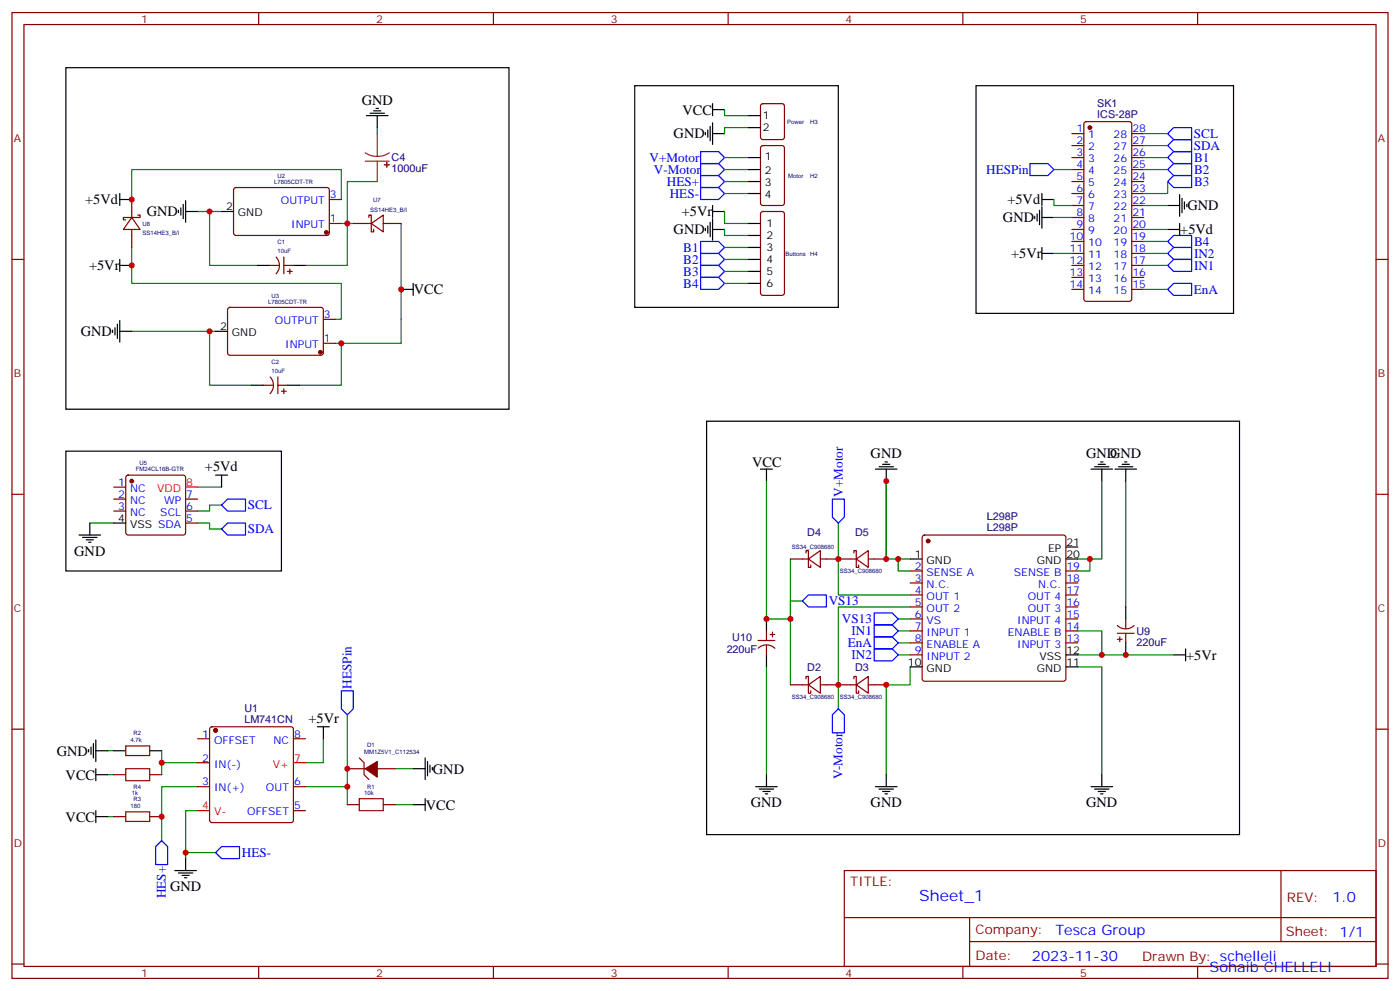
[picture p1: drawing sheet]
<svg xmlns="http://www.w3.org/2000/svg" width="412mm" height="292mm" viewBox="0 0 412 292" stroke-linecap="round" stroke-linejoin="round" font-family="sans-serif">
<g fill="none" stroke="#870000" stroke-width=".35">
<path d="M3.5 3.7h405.4v284.3h-405.4zM7.1 7.2h398.2v277.3h-398.2zM76.2 3.7v3.5M145.3 3.7v3.5M214.5 3.7v3.5M283.6 3.7v3.5M352.8 3.7v3.5M224.2 30.7l.5-.2h5.7l.6 .4 .1 9.5-.5 .6-5.9 .1-.6-.5-.1-9.4zM315.7 39.3h3.6M319.5 36l.5-.2h12.7l.6 .4 .1 51.8-.5 .7h-12.9l-.7-.4v-51.8zM333.4 39.3h3.5M38.8 58.7v5.3"/>
<path d="M69 55.4l.5-.2 27.1 .1 .4 .6-.1 13-.6 .4h-27.1l-.4-.7v-12.7zM97 58.7h3.5M224.2 43.1l.5-.2h5.7l.6 .4 .1 16.5-.5 .6-5.9 .1-.6-.5-.1-16.4zM315.7 42.9h3.6M315.7 46.4h3.6M315.7 49.9h3.6M315.7 53.4h3.6M315.7 57h3.6M333.4 42.9h3.5M333.4 46.4h3.5M333.4 49.9h3.5M333.4 53.4h3.5"/>
<path d="M333.4 57h3.5M3.5 76.4h3.6M38.8 64l2.5 3.6h-5zM38.8 67.6v5.2M40.6 63.3h.7v.7h-5v.7h.7M79.4 78.1h2.8M81.3 75.7a3.5 3.5 0 0 1 0 4.9M83.6 78.1h2.8M83.6 75.7v4.9M84.7 79.9h1.4M85.4 79.2v1.4M97 65.8h3.5"/>
<path d="M104.1 65.8h5.3M108.7 64v-.7h.7v5h.7v-.7M109.4 65.8l3.5-2.5v5zM112.9 65.8h5.3M224.2 62.5l.5-.2h5.7l.6 .4 .1 23.6-.5 .6-5.9 .1-.6-.5-.1-23.5zM315.7 60.5h3.6M315.7 64h3.6M315.7 67.6h3.6M315.7 71.1h3.6M315.7 74.6h3.6M315.7 78.1h3.6M333.4 60.5h3.5"/>
<path d="M333.4 64h3.5M333.4 67.6h3.5M333.4 71.1h3.5M333.4 74.6h3.5M333.4 78.1h3.5M405.3 76.4h3.6M67.3 90.7l.4-.2h27.1l.4 .7v13l-.7 .4-27-.1-.5-.6v-12.7zM95.2 94h3.6M315.7 81.7h3.6M315.7 85.2h3.6M333.4 81.7h3.5M333.4 85.2h3.5"/>
<path d="M77.6 113.4h2.8M79.6 111a3.5 3.5 0 0 1-.1 4.9M81.8 110.9v5M81.8 113.4h2.9M82.9 115.2h1.4M83.6 114.5v1.4M95.2 101.1h3.6M3.5 145.5h3.6M33.5 143.4h3.5M33.5 146.9h3.5M33.5 150.5h3.5M37.3 140.1l.4-.2h16.3l.5 .2 .2 .5v16.2l-.3 .5-.4 .2h-16.3l-.5-.2-.2-.5v-16.2z"/>
<path d="M54.7 146.9h3.5M54.7 150.5h3.5M54.7 154h3.5M271.9 157.7l.4-.2h41l.5 .2 .2 .5v41.6l-.3 .5-.4 .3h-41l-.5-.3-.2-.5v-41.6zM405.3 145.5h3.6M232.8 164.6h5.3M237.4 162.8v-.7h.7v4.9h.7v-.7M238.1 164.6l3.6-2.5v4.9zM241.7 164.6h10.5M251.5 162.8v-.7h.7v4.9h.7v-.7M252.2 164.6l3.6-2.5v4.9zM255.8 164.6h5.3"/>
<path d="M268.1 168.1h3.5M268.1 171.6h3.5M268.1 175.2h3.5M268.1 178.7h3.5M314 168.1h3.5M314 171.6h3.5M314 175.2h3.5M314 178.7h3.5M223.3 188.6h4.9M223.3 190.8a3.5 3.5 0 0 1 5 .1M225.8 185.7v2.9M225.8 190v2.8"/>
<path d="M226.8 186.8h1.4M227.5 186.1v1.4M237.4 199.8v-.7h.7v5h.7v-.7M251.5 199.8v-.7h.7v5h.7v-.7M268.1 182.2h3.5M268.1 185.7h3.5M268.1 189.3h3.5M268.1 192.8h3.5M314 182.2h3.5M314 185.7h3.5M314 189.3h3.5M329.1 184.1a3.5 3.5 0 0 0 4.9 .1"/>
<path d="M329.1 186.4h5M329.1 188.2h1.5M329.8 187.5v1.4M331.6 182.2v2.8M331.6 186.4v2.9M3.5 214.7h3.6M37 219.6h7.1v2.8h-7.1zM58.2 217.5h3.5M62 214.2l.4-.2h23.3l.5 .2 .2 .5v26.8l-.2 .5-.5 .2h-23.3l-.5-.3-.2-.4v-26.8zM86.4 217.5h3.6M232.8 201.6h5.3M238.1 201.6l3.6-2.5v5z"/>
<path d="M241.7 201.6h10.5M252.2 201.6l3.6-2.5v5zM255.8 201.6h5.3M405.3 214.7h3.6M33.5 228.1h3.5M44.1 228.1h3.5M58.2 224.5h3.5M58.2 231.6h3.5M86.4 231.6h3.6M86.4 238.7h3.6M102.3 226.3h5.3M102.3 236.9h3.5"/>
<path d="M105.8 223.1l1.4 1.4v3.6l1.5 1.4M111.1 226.3h5.3M112.9 236.9h3.5M33.5 240.4h3.5M44.1 240.4h3.5M248.7 256.3h156.6v28.2h-156.6zM377.3 256.3v20.9M248.7 270.1h156.5M285.6 277.2h119.6M285.6 270.1v14.2M3.5 283.8h3.6M76.2 284.5v3.5"/>
<path d="M145.3 284.5v3.5M214.5 284.5v3.5M283.6 284.5v3.5M352.8 284.5v3.5M405.3 283.8h3.6"/>
</g>
<g fill="#870000" stroke="#870000" stroke-width=".35">
<path d="M107.6 226.3l3.5-2.1v4.6z"/>
<circle cx="321" cy="37.6" r=".53"/>
<circle cx="38.8" cy="141.6" r=".53"/>
<circle cx="94.4" cy="103.7" r=".53"/>
<circle cx="96.1" cy="68.4" r=".53"/>
<circle cx="273.4" cy="159.3" r=".53"/>
<circle cx="63.5" cy="215" r=".53"/>
</g>
<g fill="#8c2424" stroke="#8c2424" stroke-width=".35">
<path d="M113.9 47.8v1.4z"/>
<path d="M113.2 48.5h1.5z"/>
</g>
<path d="M111.1 39.3v6.7M107.6 45l1.7 .8 1.8 .2M107.6 47.4h7.1M111.1 47.4v6M114.7 45l-1.7 .8-1.9 .2" fill="none" stroke="#8c2424" stroke-width=".35"/>
<g fill="none" stroke="#000" stroke-width=".35">
<path d="M19.4 19.9h130.5v100.6h-130.5zM107.9 34h6.4M109 33.3h4.2M110.1 32.6h2.1M110.8 31.9h.7M111.1 34v3.6M187 25.2h59.9v65.3h-59.9zM207.8 39v.7M208.5 38.3v2.1M209.2 37.2v4.3M209.9 39.3h3.5M209.9 30.5v3.5"/>
<path d="M209.9 36.2v6.3M209.9 32.3h3.5M220.5 34h3.5M220.5 37.6h3.5M287.5 25.2h75.9v67.1h-75.9zM35.3 58.7h3.5M35.3 57v3.5M54.7 59.1v6.3M220.5 46.4h3.5M220.5 49.9h3.5M220.5 53.4h3.5M220.5 57h3.5"/>
<path d="M306.9 57v3.5M306.9 58.7h3.5M347.5 57.3v6.4M348.2 58.4v4.2M348.9 59.4v2.2M35.3 76.4v3.5M35.3 78.1h3.5M52.6 61.9v.7M53.3 61.2v2.1M54 60.1v4.3M54.7 62.3h3.5M65.3 62.3h3.5"/>
<path d="M75.8 78.1h3.6M86.4 78.1h3.6M207.8 67.2v.7M208.5 66.5v2.1M209.2 65.4v4.3M209.9 67.6h3.5M209.9 62.3h3.5M209.9 60.5v3.5M209.9 64.4v6.3M220.5 65.8h3.5M220.5 69.3h3.5M220.5 72.8h3.5"/>
<path d="M220.5 76.4h3.5M220.5 79.9h3.5M304.8 63.7v.7M305.5 63v2.1M306.2 61.9v4.2M306.9 74.6h3.5M306.9 60.9v6.3M306.9 72.8v3.6M306.9 64h3.5M344 67.6h3.5M344 60.5h3.5M347.5 65.8v3.5"/>
<path d="M349.6 60.1v.8M33.2 97.2v.7M33.9 96.5v2.1M34.6 95.4v4.3M35.3 94.4v6.3M35.3 97.5h3.5M63.5 97.5h3.5M118.2 85.2h3.5M121.7 83.4v3.6M220.5 83.4h3.5M74.1 113.4h3.5M84.7 113.4h3.5"/>
<path d="M19.4 132.8h63.5v35.3h-63.5zM63.5 139.9h3.5M65.3 139.9v3.5M208.1 124h157v121.7h-157zM224 138.1h3.5M225.8 138.1v3.5M257.9 138.1h6.3M258.9 137.4h4.3M260 136.7h2.1M260.7 136h.7M261.1 138.1v3.5M321.4 138.1h6.3"/>
<path d="M322.4 137.4h4.3M323.5 136.7h2.1M324.2 136h.7M324.6 138.1v3.5M328.4 138.1h6.4M329.5 137.4h4.2M330.6 136.7h2.1M331.3 136h.7M331.6 138.1v3.5M23.3 157.5h6.3M24.3 158.2h4.3M25.4 158.9h2.1"/>
<path d="M26.1 159.6h.7M26.5 154v3.5M33.5 154h3.5M268.1 164.6h3.5M314 164.6h3.5M314 161h3.5M331.6 178.7v3.5M225.8 182.2v3.5M225.8 192.8v3.5M268.1 196.3h3.5M314 192.8h3.5M314 196.3h3.5"/>
<path d="M331.6 189.3v3.5M345.7 192.8h3.5M349.2 191v3.6M26.8 220v2.1M27.5 218.9v4.2M28.2 217.8v6.4M93.5 214h3.5M95.2 214v3.5M26.1 220.7v.7M28.2 226.3v3.5M28.2 238.7v3.5M28.2 228.1h3.5"/>
<path d="M28.2 221h3.5M33.5 221h3.5M44.1 221h3.5M121.7 226.3h3.5M121.7 236.9h3.5M125.2 223.1v6.4M125.2 235.1v3.6M125.9 224.2v4.2M126.6 225.2v2.2M127.4 226v.7M222.6 231.6h6.4M223.7 232.3h4.2"/>
<path d="M224.7 233h2.1M225.4 233.7h.7M225.8 228.1v3.5M257.9 231.6h6.3M258.9 232.3h4.3M260 233h2.1M260.7 233.7h.7M261.1 228.1v3.5M321.4 231.6h6.3M322.4 232.3h4.3M323.5 233h2.1M324.2 233.7h.7"/>
<path d="M324.6 228.1v3.5M28.2 240.4h3.5M51.5 256.3h6.4M52.6 257h4.2M53.6 257.7h2.1M54.3 258.4h.7M54.7 252.8v3.5"/>
</g>
<g fill="none" stroke="#00f" stroke-width=".35">
<path d="M345.7 37.6h5.3v3.5h-5.3l-1.7-1.8zM206.4 51.7h5.3l1.7 1.7-1.7 1.8h-5.3zM206.4 55.2h5.3l1.7 1.8-1.7 1.7h-5.3zM206.4 44.6h5.3l1.7 1.8-1.7 1.8h-5.3zM206.4 48.2h5.3l1.7 1.7-1.7 1.8h-5.3zM303.4 48.2h5.3l1.7 1.7-1.7 1.8h-5.3zM344 49.9l1.7-1.7h5.3v3.5h-5.3zM344 42.9l1.7-1.8h5.3v3.5h-5.3zM345.7 51.7h5.3v3.5h-5.3l-1.7-1.8zM345.7 44.6h5.3v3.6h-5.3l-1.7-1.8zM206.4 71.1h5.3l1.7 1.7-1.7 1.8h-5.3zM206.4 74.6h5.3l1.7 1.8-1.7 1.7h-5.3z"/>
<path d="M206.4 78.1h5.3l1.7 1.8-1.7 1.8h-5.3zM344 74.6l1.7-1.8h5.3v3.6h-5.3zM345.7 69.3h5.3v3.5h-5.3l-1.7-1.7zM345.7 76.4h5.3v3.5h-5.3l-1.7-1.8zM206.4 81.7h5.3l1.7 1.7-1.7 1.8h-5.3zM345.7 83.4h5.3v3.6h-5.3l-1.7-1.8zM65.3 148.7l1.7-1.8h5.3v3.6h-5.3zM67 154h5.3v3.5h-5.3l-1.7-1.7zM245.2 146.9h3.5v5.3l-1.8 1.8-1.7-1.8zM238.1 175.2h5.3v3.5h-5.3l-1.7-1.8zM257.5 180.4h5.3l1.8 1.8-1.8 1.8h-5.3zM257.5 191h5.3l1.8 1.8-1.8 1.8h-5.3z"/>
<path d="M257.5 187.5h5.3l1.8 1.8-1.8 1.7h-5.3zM257.5 184h5.3l1.8 1.7-1.8 1.8h-5.3zM100.5 203.4h3.6v5.3l-1.8 1.7-1.8-1.7zM246.9 208.7l1.8 1.7v5.3h-3.5v-5.3zM47.6 247.5l1.8 1.7v5.3h-3.5v-5.3zM63.5 251l1.8-1.8h5.3v3.6h-5.3z"/>
</g>
<g fill="none" stroke="#008700" stroke-width=".35">
<path d="M111.1 37.6v1.7M213.4 32.3v1.7h7.1M220.5 37.6h-7.1v1.7M336.9 39.3h7.1M38.8 58.7v-8.8h61.7v8.8M111.1 53.4h-8.8v24.7h-12.3M213.4 57h7.1M213.4 49.9h7.1M213.4 46.4h7.1M213.4 53.4h7.1M310.4 58.7v1.8h5.3M310.4 49.9h5.3"/>
<path d="M336.9 49.9h7.1M336.9 42.9h7.1M336.9 46.4h7.1M344 53.4v3.6h-7.1M38.8 72.8v10.6h61.7v10.6h-1.7M58.2 62.3h3.5M65.3 62.3h-3.6v15.8h14.1M100.5 65.8h3.6M118.2 65.8v35.3h-19.4M213.4 67.6v1.7h7.1M213.4 62.3v3.5h7.1M213.4 79.9h7.1"/>
<path d="M213.4 76.4h7.1M213.4 72.8h7.1M310.4 64h5.3M310.4 74.6h5.3M336.9 60.5h7.1M336.9 67.6h7.1M336.9 74.6h7.1M336.9 78.1h7.1M336.9 71.1h7.1M38.8 97.5h22.9M63.5 97.5h-1.8v15.9h12.4M213.4 83.4h7.1"/>
<path d="M336.9 85.2h7.1M100.5 101.1v12.3h-12.3M26.5 154h7M58.2 154h3.5v1.8h3.6M58.2 143.4h7.1M65.3 148.7h-3.6v1.8h-3.5M225.8 141.6v40.6h7v-5.3h3.6M246.9 154v21.2h21.2M324.6 141.6v23h-7.1M331.6 141.6v37.1M232.8 164.6v37M261.1 164.6v-23v23h7"/>
<path d="M264.6 164.6v3.5h3.5M268.1 178.7h-21.2v30M321 164.6v3.5h-3.5M225.8 196.3v31.8M264.6 182.2h3.5M264.6 192.8h3.5M264.6 189.3h3.5M264.6 185.7h3.5M268.1 196.3v5.3h-7v26.5M317.5 185.7h7.1v7.1M317.5 192.8h28.2M317.5 196.3h7.1v31.8"/>
<path d="M95.2 217.5v7h-5.2M102.3 210.4v26.5M31.7 221h1.8M31.7 228.1h1.8M47.6 224.5h10.6M47.6 221v7.1M58.2 231.6h-10.6v15.9M58.2 238.7h-3.5v14.1M90 231.6h12.3M116.4 236.9h5.3M116.4 226.3h5.3M31.7 240.4h1.8"/>
<path d="M54.7 251h8.8"/>
</g>
<path d="M37 226.3h7.1v3.5h-7.1zM37 239h7.1v2.8h-7.1zM105.8 235.1h7.1v3.6h-7.1z" fill="none" stroke="#a10000" stroke-width=".35"/>
<path d="M54.7 143.4h3.5M58.2 238.7h3.5M86.4 224.5h3.6" fill="none" stroke="#f00" stroke-width=".35"/>
<g fill="#c00">
<circle cx="38.8" cy="78.1" r=".88"/>
<circle cx="38.8" cy="58.7" r=".88"/>
<circle cx="118.2" cy="85.2" r=".88"/>
<circle cx="100.5" cy="101.1" r=".88"/>
<circle cx="61.7" cy="62.3" r=".88"/>
<circle cx="102.3" cy="65.8" r=".88"/>
<circle cx="61.7" cy="97.5" r=".88"/>
<circle cx="102.3" cy="226.3" r=".88"/>
<circle cx="102.3" cy="231.6" r=".88"/>
<circle cx="47.6" cy="240.4" r=".88"/>
<circle cx="54.7" cy="251" r=".88"/>
<circle cx="47.6" cy="224.5" r=".88"/>
<circle cx="261.1" cy="141.6" r=".88"/>
<circle cx="331.6" cy="192.8" r=".88"/>
<circle cx="225.8" cy="182.2" r=".88"/>
<circle cx="232.8" cy="182.2" r=".88"/>
<circle cx="261.1" cy="201.6" r=".88"/>
<circle cx="246.9" cy="201.6" r=".88"/>
<circle cx="324.6" cy="192.8" r=".88"/>
<circle cx="321" cy="164.6" r=".88"/>
<circle cx="246.9" cy="164.6" r=".88"/>
<circle cx="261.1" cy="164.6" r=".88"/>
<circle cx="264.6" cy="164.6" r=".88"/>
</g>
<text font-size="4.6" fill="#00f" x="270.8" y="265.3">Sheet_1</text>
<g font-size="4.2">
<text x="106.5" y="30.9">GND</text>
<text x="201" y="33.7">VCC</text>
<text x="198.4" y="40.8">GND</text>
<text x="25.1" y="60.2">+5Vd</text>
<text x="43.2" y="63.7">GND</text>
<text x="200.9" y="63.7">+5Vr</text>
<text x="295.5" y="65.5">GND</text>
<text x="296.7" y="60.2">+5Vd</text>
<text x="349.8" y="61.9">GND</text>
<text x="198.4" y="69">GND</text>
<text x="347.7" y="69">+5Vd</text>
<text x="297.9" y="76">+5Vr</text>
<text x="26.2" y="79.6">+5Vr</text>
<text x="121.9" y="86.6">VCC</text>
<text x="23.8" y="99">GND</text>
<text x="221.5" y="137.4">VCC</text>
<text x="256.5" y="134.9">GND</text>
<text x="320" y="134.9">GND</text>
<text x="327" y="134.9">GND</text>
<text x="60.4" y="138.8">+5Vd</text>
<text x="21.9" y="163.6">GND</text>
<text x="349.4" y="194.2">+5Vr</text>
<text x="90.9" y="212.9">+5Vr</text>
<text x="16.8" y="222.5">GND</text>
<text x="127.5" y="227.7">GND</text>
<text x="19.3" y="229.5">VCC</text>
<text x="125.4" y="238.3">VCC</text>
<text x="221.2" y="237.7">GND</text>
<text x="256.5" y="237.7">GND</text>
<text x="320" y="237.7">GND</text>
<text x="19.3" y="241.9">VCC</text>
<text x="50.1" y="262.4">GND</text>
</g>
<g font-size="4.2" fill="#00f">
<text x="392.5" y="265.6">1.0</text>
<text x="310.9" y="275.1">Tesca Group</text>
<text x="304" y="282.9">2023-11-30</text>
<text x="356.3" y="286.3">Sohaib CHELLELI</text>
</g>
<g font-size="3.9" fill="#00f">
<text x="351.7" y="40.6">SCL</text>
<text x="191.4" y="47.6">V+Motor</text>
<text x="351.7" y="44.1">SDA</text>
<text x="351.7" y="47.6">B1</text>
<text x="192.6" y="51.2">V-Motor</text>
<text x="290.5" y="51.2">HESPin</text>
<text x="351.7" y="51.2">B2</text>
<text x="196.4" y="54.7">HES+</text>
<text x="197.3" y="58.3">HES-</text>
<text x="351.7" y="54.7">B3</text>
<text x="201.3" y="74.2">B1</text>
<text x="201.3" y="77.6">B2</text>
<text x="351.7" y="72.3">B4</text>
<text x="351.7" y="76">IN2</text>
<text x="201.3" y="81.2">B3</text>
<text x="351.7" y="79.5">IN1</text>
<text x="201.3" y="84.7">B4</text>
<text x="351.7" y="86.6">EnA</text>
<text x="73" y="149.9">SCL</text>
<text x="248.3" y="146.2" transform="rotate(-90 248.3 146.2)">V+Motor</text>
<text x="73" y="157">SDA</text>
<text x="244.1" y="178.2">VS13</text>
<text x="248" y="183.4">VS13</text>
<text x="249.7" y="190.5">EnA</text>
<text x="250.8" y="187">IN1</text>
<text x="250.8" y="194">IN2</text>
<text x="103.6" y="202.7" transform="rotate(-90 103.6 202.7)">HESPin</text>
<text x="248.2" y="229.5" transform="rotate(-90 248.2 229.5)">V-Motor</text>
<text x="71.3" y="252.3">HES-</text>
<text x="48.9" y="264.5" transform="rotate(-90 48.9 264.5)">HES+</text>
</g>
<g font-size="3.9" fill="#800">
<text x="250.5" y="260.9">TITLE:</text>
<text x="379.1" y="265.6">REV:</text>
<text x="287.4" y="275.1">Company:</text>
<text x="378.7" y="275.7">Sheet: 1/1</text>
<text x="287.4" y="282.8">Date:</text>
<text x="336.4" y="282.8">Drawn By: schelleli</text>
</g>
<g font-size="3.2" fill="#800">
<text x="41.6" y="6.7">1</text>
<text x="110.8" y="6.7">2</text>
<text x="179.9" y="6.7">3</text>
<text x="249.1" y="6.7">4</text>
<text x="318.2" y="6.7">5</text>
<text x="4.1" y="41.8">A</text>
<text x="405.9" y="41.8">A</text>
<text x="4.1" y="110.9">B</text>
<text x="405.9" y="110.9">B</text>
<text x="4.1" y="180.1">C</text>
<text x="405.9" y="180.1">C</text>
<text x="4.1" y="249.2">D</text>
<text x="405.9" y="249.2">D</text>
<text x="41.6" y="287.5">1</text>
<text x="110.8" y="287.5">2</text>
<text x="179.9" y="287.5">3</text>
<text x="249.1" y="287.5">4</text>
<text x="318.2" y="287.5">5</text>
</g>
<g font-size="3.2">
<text x="224.7" y="35.1">1</text>
<text x="224.7" y="38.6">2</text>
<text x="225.3" y="47.1">1</text>
<text x="225.3" y="51.3">2</text>
<text x="225.3" y="54.9">3</text>
<text x="225.3" y="58.4">4</text>
<text x="66.6" y="61.9">2</text>
<text x="70.1" y="63.7">GND</text>
<text x="225.8" y="66.9">1</text>
<text x="225.8" y="70.4">2</text>
<text x="225.8" y="73.9">3</text>
<text x="225.8" y="77.4">4</text>
<text x="225.8" y="81">5</text>
<text x="225.8" y="84.5">6</text>
<text x="64.8" y="97.2">2</text>
<text x="68.3" y="99">GND</text>
<text x="34.8" y="153.6">4</text>
<text x="38.3" y="155.4">VSS SDA</text>
<text x="314.1" y="160.7">21</text>
<text x="269.4" y="164.2">1</text>
<text x="272.9" y="166">GND</text>
<text x="305.4" y="166">GND</text>
<text x="308.7" y="162.5">EP</text>
<text x="314.1" y="164.2">20</text>
<text x="267.4" y="196">10</text>
<text x="272.9" y="197.7">GND</text>
<text x="305.4" y="197.7">GND</text>
<text x="306.2" y="194.2">VSS</text>
<text x="314.1" y="196">11</text>
<text x="314.1" y="192.4">12</text>
</g>
<g font-size="3.2" fill="#000080">
<text x="323.2" y="34.7">ICS-28P</text>
<text x="323.2" y="31.5">SK1</text>
<text x="115.4" y="47.5">C4</text>
<text x="115.4" y="50.7">1000uF</text>
<text x="290.7" y="153.1">L298P</text>
<text x="237.8" y="157.9">D4</text>
<text x="251.9" y="157.9">D5</text>
<text x="290.7" y="156.4">L298P</text>
<text x="215.7" y="188.7">U10</text>
<text x="334.8" y="190">220uF</text>
<text x="334.8" y="186.9">U9</text>
<text x="214.1" y="192.2">220uF</text>
<text x="237.8" y="197.5">D2</text>
<text x="251.9" y="197.5">D3</text>
<text x="72" y="209.7">U1</text>
<text x="72" y="212.9">LM741CN</text>
</g>
<g font-size="3.2" fill="#00f">
<text x="317.1" y="39">1</text>
<text x="320.6" y="40.7">1</text>
<text x="328" y="40.7">28</text>
<text x="333.6" y="39">28</text>
<text x="317.1" y="42.5">2</text>
<text x="317.1" y="46">3</text>
<text x="320.6" y="44.3">2</text>
<text x="320.6" y="47.8">3</text>
<text x="328" y="47.8">26</text>
<text x="328" y="44.3">27</text>
<text x="333.6" y="46">26</text>
<text x="333.6" y="42.5">27</text>
<text x="317.1" y="49.6">4</text>
<text x="317.1" y="53.1">5</text>
<text x="320.6" y="51.3">4</text>
<text x="328" y="51.3">25</text>
<text x="333.6" y="53.1">24</text>
<text x="333.6" y="49.6">25</text>
<text x="97.2" y="58.4">3</text>
<text x="317.1" y="56.6">6</text>
<text x="320.6" y="54.9">5</text>
<text x="320.6" y="58.4">6</text>
<text x="328" y="58.4">23</text>
<text x="328" y="54.9">24</text>
<text x="333.6" y="56.6">23</text>
<text x="82.7" y="60.1">OUTPUT</text>
<text x="97.2" y="65.4">1</text>
<text x="317.1" y="60.1">7</text>
<text x="317.1" y="63.7">8</text>
<text x="320.6" y="61.9">7</text>
<text x="320.6" y="65.4">8</text>
<text x="328" y="65.4">21</text>
<text x="328" y="61.9">22</text>
<text x="333.6" y="63.7">21</text>
<text x="333.6" y="60.1">22</text>
<text x="85.8" y="67.2">INPUT</text>
<text x="315.1" y="70.7">10</text>
<text x="317.1" y="67.2">9</text>
<text x="320.6" y="69">9</text>
<text x="328" y="69">20</text>
<text x="333.6" y="70.7">19</text>
<text x="333.6" y="67.2">20</text>
<text x="315.1" y="74.3">11</text>
<text x="315.1" y="77.8">12</text>
<text x="320.6" y="72.5">10</text>
<text x="320.6" y="76">11</text>
<text x="328" y="76">18</text>
<text x="328" y="72.5">19</text>
<text x="333.6" y="77.8">17</text>
<text x="333.6" y="74.3">18</text>
<text x="315.1" y="81.3">13</text>
<text x="320.6" y="79.6">12</text>
<text x="320.6" y="83.1">13</text>
<text x="328" y="83.1">16</text>
<text x="328" y="79.6">17</text>
<text x="333.6" y="81.3">16</text>
<text x="315.1" y="84.8">14</text>
<text x="320.6" y="86.6">14</text>
<text x="328" y="86.6">15</text>
<text x="333.6" y="84.8">15</text>
<text x="81" y="95.4">OUTPUT</text>
<text x="95.4" y="93.7">3</text>
<text x="95.4" y="100.7">1</text>
<text x="84" y="102.5">INPUT</text>
<text x="34.8" y="143.1">1</text>
<text x="34.8" y="146.6">2</text>
<text x="38.3" y="144.8">NC</text>
<text x="38.3" y="148.3">NC</text>
<text x="48.3" y="148.3">WP</text>
<text x="54.9" y="146.6">7</text>
<text x="34.8" y="150.1">3</text>
<text x="38.3" y="151.9">NC</text>
<text x="47.2" y="151.9">SCL</text>
<text x="54.9" y="153.6">5</text>
<text x="54.9" y="150.1">6</text>
<text x="269.4" y="167.7">2</text>
<text x="314.1" y="167.7">19</text>
<text x="269.4" y="171.3">3</text>
<text x="272.9" y="169.5">SENSE A</text>
<text x="272.9" y="173">N.C.</text>
<text x="298.7" y="169.5">SENSE B</text>
<text x="305.8" y="173">N.C.</text>
<text x="314.1" y="171.3">18</text>
<text x="269.4" y="174.8">4</text>
<text x="269.4" y="178.3">5</text>
<text x="272.9" y="176.6">OUT 1</text>
<text x="302.8" y="176.6">OUT 4</text>
<text x="314.1" y="178.3">16</text>
<text x="314.1" y="174.8">17</text>
<text x="269.4" y="181.9">6</text>
<text x="269.4" y="185.4">7</text>
<text x="272.9" y="180.1">OUT 2</text>
<text x="272.9" y="183.6">VS</text>
<text x="299.6" y="183.6">INPUT 4</text>
<text x="302.8" y="180.1">OUT 3</text>
<text x="314.1" y="185.4">14</text>
<text x="314.1" y="181.9">15</text>
<text x="269.4" y="188.9">8</text>
<text x="272.9" y="187.1">INPUT 1</text>
<text x="272.9" y="190.7">ENABLE A</text>
<text x="296.9" y="187.1">ENABLE B</text>
<text x="299.6" y="190.7">INPUT 3</text>
<text x="314.1" y="188.9">13</text>
<text x="269.4" y="192.4">9</text>
<text x="272.9" y="194.2">INPUT 2</text>
<text x="59.5" y="217.1">1</text>
<text x="63" y="218.9">OFFSET</text>
<text x="80.5" y="218.9">NC</text>
<text x="86.6" y="217.1">8</text>
<text x="59.5" y="224.2">2</text>
<text x="63" y="226">IN(-)</text>
<text x="59.5" y="231.2">3</text>
<text x="63" y="233">IN(+)</text>
<text x="78.3" y="233">OUT</text>
<text x="86.6" y="231.2">6</text>
<text x="86.6" y="238.3">5</text>
<text x="72.9" y="240.1">OFFSET</text>
</g>
<g font-size="3.2" fill="#f00">
<text x="54.9" y="143.1">8</text>
<text x="46.3" y="144.8">VDD</text>
<text x="80.4" y="226">V+</text>
<text x="86.6" y="224.2">7</text>
<text x="59.5" y="238.3">4</text>
<text x="63" y="240.1">V-</text>
</g>
<g font-size="1.8" fill="#000080">
<text x="231.9" y="36.5">Power</text>
<text x="238.7" y="36.5">H3</text>
<text x="81.7" y="52.3">U2</text>
<text x="232.1" y="52.3">Motor</text>
<text x="238.7" y="52.3">H2</text>
<text x="80.8" y="54.2">L7805CDT-TR</text>
<text x="109.9" y="59.4">U7</text>
<text x="109" y="62.3">SS14HE3_B/I</text>
<text x="42" y="69.3">SS14HE3_B/I</text>
<text x="42" y="66.4">U8</text>
<text x="81.7" y="71.8">C1</text>
<text x="81.7" y="74.6">10uF</text>
<text x="231.4" y="75.3">Buttons</text>
<text x="238.7" y="75.3">H4</text>
<text x="79" y="89.4">L7805CDT-TR</text>
<text x="79.9" y="87.6">U3</text>
<text x="79.9" y="107">C2</text>
<text x="79.9" y="109.9">10uF</text>
<text x="41.1" y="137">U5</text>
<text x="40" y="138.8">FM24CL16B-GTR</text>
<text x="233.2" y="161.7">SS34_C908680</text>
<text x="247.4" y="168.8">SS34_C908680</text>
<text x="233.2" y="205.8">SS34_C908680</text>
<text x="247.4" y="205.8">SS34_C908680</text>
<text x="38.5" y="218.5">4.7k</text>
<text x="39.4" y="216.4">R2</text>
<text x="108.2" y="219.9">D1</text>
<text x="107.3" y="222.1">MM1Z5V1_C112534</text>
<text x="39.4" y="232.2">R4</text>
<text x="108.2" y="232.3">R1</text>
<text x="38.5" y="237.9">180</text>
<text x="38.9" y="234">1k</text>
<text x="39.4" y="235.8">R3</text>
<text x="107.3" y="234.1">10k</text>
</g>
</svg>
